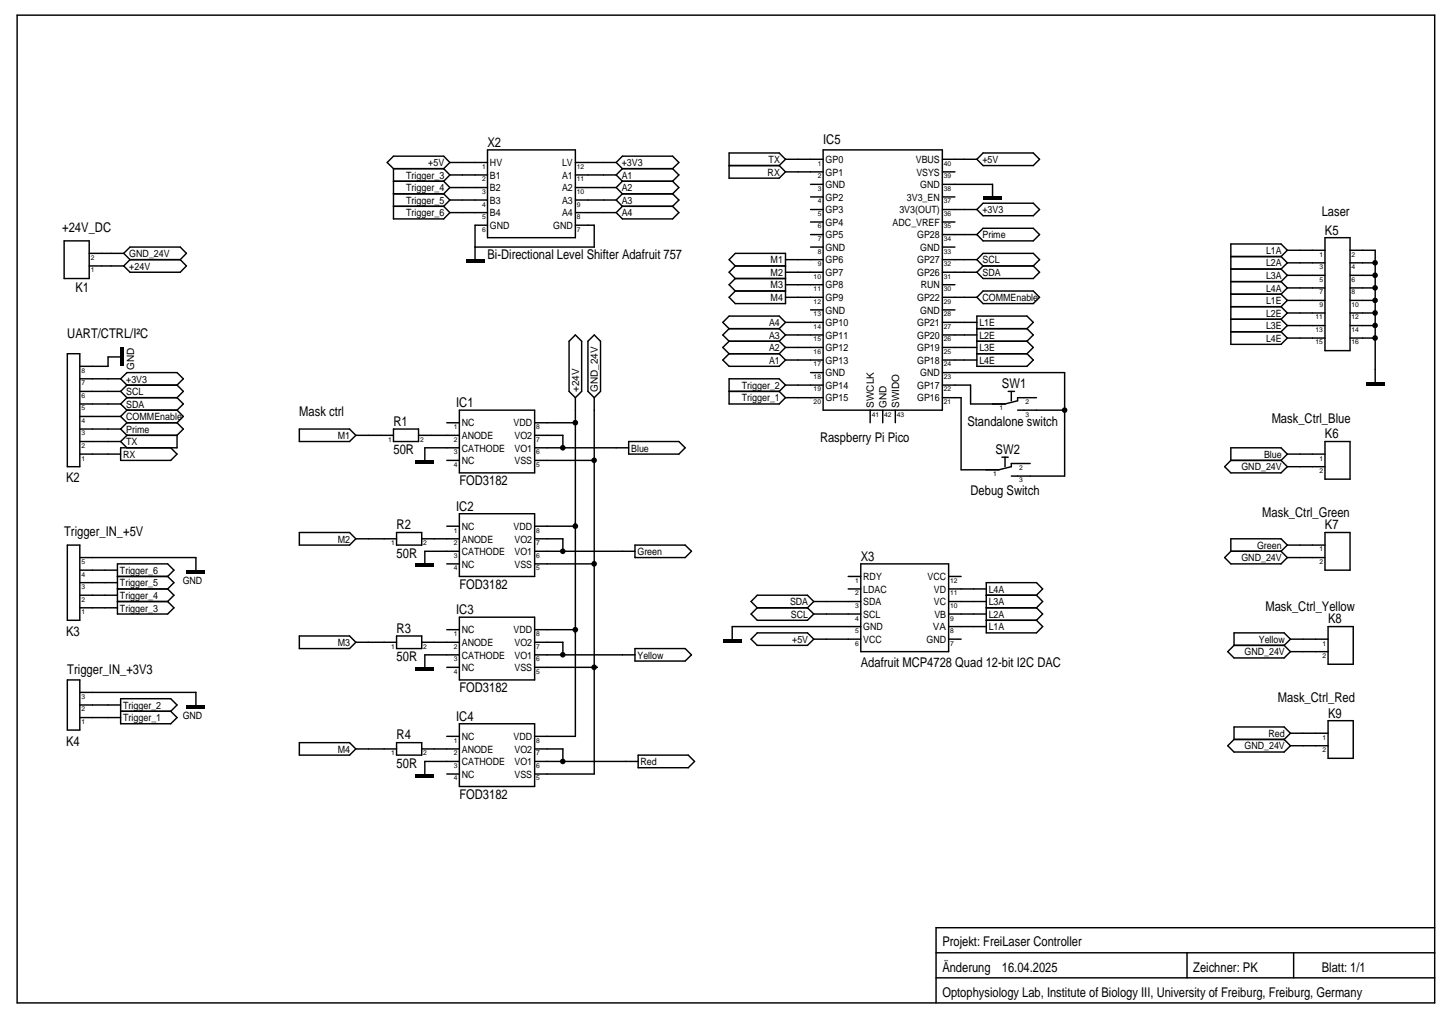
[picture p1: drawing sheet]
<svg xmlns="http://www.w3.org/2000/svg" width="297mm" height="210mm" viewBox="0 0 297 210" stroke-linecap="round" stroke-linejoin="round" font-family="sans-serif">
<g fill="none" stroke="#000" stroke-width=".3">
<path d="M3.5 3.1h291v202.7h-291zM80.8 34.6v10.3h10.3l1.3-1.3M80.8 39.8h10.3M80.8 37.2h10.3M80.8 34.6h10.3M91.1 39.8l1.3 1.2M91.1 37.2l1.3 1.3M91.1 34.6l1.3 1.3M92.4 38.5h7.7M92.4 35.9h7.7M92.4 33.3h7.7M92.4 33.3l-1.3-1.3h-10.3l-1.3 1.3 1.3 1.3"/>
<path d="M92.4 33.3l-1.3 1.3M92.4 38.5l-1.3 1.3M92.4 35.9l-1.3 1.3M100.1 30.8h18v18h-18zM118.1 38.5h8.4M118.1 35.9h8.4M118.1 33.3h8.4M126.5 38.5l1.3 1.3M126.5 35.9l1.3 1.3M126.5 33.3l1.3-1.3h10.3l1.3 1.3-1.3 1.3M126.5 33.3l1.3 1.3M127.8 39.8l-1.3 1.2"/>
<path d="M127.8 39.8h10.3M127.8 37.2l-1.3 1.3M127.8 37.2h10.3M127.8 34.6l-1.3 1.3M127.8 34.6h10.3M138.1 39.8l1.3 1.2-1.3 1.3M138.1 37.2l1.3 1.3-1.3 1.3M138.1 34.6l1.3 1.3-1.3 1.3M149.7 34h10.3M160 34l1.2 1.3M161.2 32.7h7.8M161.2 32.7l-1.2-1.3h-10.3v5.2h10.3l1.2-1.3"/>
<path d="M161.2 32.7l-1.2 1.3M161.2 35.3h7.8M166.4 37.8h2.6M169 30.8h24.4v53.4h-24.4zM193.4 32.7h7.1M193.4 35.3h2.6M193.4 37.8h10.4v2.6M201.8 31.4h10.3l1.3 1.3-1.3 1.3h-10.3l-1.3-1.3zM13.2 49.4h5.1v7.8h-5.1zM18.3 54.6h7.1M18.3 52h7.1M25.4 52l1.3-1.3h10.3l1.3 1.3-1.3 1.3"/>
<path d="M25.4 52l1.3 1.3M26.7 53.3h10.3M26.7 53.3l-1.3 1.3M37 53.3l1.3 1.3-1.3 1.3h-10.3l-1.3-1.3M80.8 42.3h10.3M91.1 42.3l1.3 1.3M92.4 43.6h7.7M92.4 41h7.7M92.4 41l-1.3 1.3M100.1 46.2h-2.6v7.1M118.1 43.6h8.4M118.1 41h8.4"/>
<path d="M118.1 46.2h3.9v4.5h-24.5M126.5 41l1.3 1.3M127.8 42.3l-1.3 1.3M127.8 42.3h10.3M138.1 42.3l1.3 1.3-1.3 1.3h-10.3l-1.3-1.3M150.9 54.6h10.3M150.9 54.6l-1.2-1.3 1.2-1.3h10.3v10.3h-10.3l-1.2-1.3 1.2-1.3M150.9 59.7h10.3M150.9 57.2h10.3M150.9 57.2l-1.2 1.2 1.2 1.3M150.9 54.6l-1.2 1.3 1.2 1.3M161.2 53.3h7.8"/>
<path d="M161.2 58.4h7.8M161.2 55.9h7.8M166.4 43h2.6M166.4 50.7h2.6M166.4 48.1h2.6M166.4 40.4h2.6M166.4 45.6h2.6M193.4 53.3h7.1M193.4 58.4h2.6M193.4 55.9h7.1M193.4 43h7.1M193.4 50.7h2.6"/>
<path d="M193.4 48.1h7.1M193.4 40.4h2.6M193.4 45.6h2.6M200.5 53.3l1.3-1.3h10.3l1.3 1.3-1.3 1.3M200.5 53.3l1.3 1.3M201.8 54.6h10.3M201.8 59.7h10.3l1.3 1.3-1.3 1.3h-10.3l-1.3-1.3zM201.8 54.6l-1.3 1.3M201.8 41.7h10.3l1.3 1.3-1.3 1.3h-10.3l-1.3-1.3zM201.8 46.8h10.3l1.3 1.3-1.3 1.3h-10.3l-1.3-1.3zM212.1 54.6l1.3 1.3-1.3 1.3h-10.3l-1.3-1.3M252.7 57.8h10.3"/>
<path d="M252.7 55.2h10.3M252.7 52.6h10.3M263 57.8l1.3 1.3M263 55.2l1.3 1.3M263 52.6l1.3 1.3M264.3 51.4l-1.3-1.3h-10.3v20.6h10.3l1.3-1.3M264.3 59.1h7.7M264.3 59.1l-1.3 1.3M264.3 56.5h7.7M264.3 56.5l-1.3 1.3M264.3 53.9h7.7M264.3 53.9l-1.3 1.3"/>
<path d="M264.3 51.4h7.7M264.3 51.4l-1.3 1.2M272 48.8h5.1v23.1h-5.1zM277.1 59.1h5.2M277.1 56.5h5.2M277.1 53.9h5.2M277.1 51.4h5.2v27M13.8 72.6h2.6v23.2h-2.6zM16.4 77.7h8.4M24.8 77.7l1.3-1.2h10.2l1.3 1.2-1.3 1.3M24.8 77.7l1.3 1.3M24.8 73.2h-2.6v2h-5.8"/>
<path d="M26.1 79h10.2M26.1 79l-1.3 1.3M36.3 79l1.3 1.3-1.3 1.3M118.1 68.7l1.3 1.3v10.3l-1.3 1.3-1.3-1.3v-10.3zM120.7 70l1.3-1.3 1.3 1.3v10.3l-1.3 1.3-1.3-1.3zM149.7 72.6l-1.3 1.3 1.3 1.3h10.3l1.2-1.3M149.7 72.6h10.3M149.7 70h10.3M149.7 67.4h10.3M149.7 70l-1.3 1.3 1.3 1.3M149.7 67.4l-1.3 1.3 1.3 1.3M160 70l1.2 1.3"/>
<path d="M160 72.6l1.2 1.3M160 67.4l1.2 1.3M161.2 79l-1.2-1.3h-10.3v5.2h10.3l1.2-1.3M161.2 79h7.8M161.2 61h7.8M161.2 73.9h7.8M161.2 71.3h7.8M161.2 68.7h7.8M161.2 66.1h7.8M161.2 66.1l-1.2-1.2h-10.3l-1.3 1.2 1.3 1.3M161.2 71.3l-1.2 1.3M161.2 68.7l-1.2 1.3"/>
<path d="M161.2 66.1l-1.2 1.3M161.2 79l-1.2 1.3M166.4 76.5h2.6M166.4 63.6h2.6M193.4 79h5.8v3.9h7.1l2.6-.7v-.6h3.9M193.4 76.5h25.1v21.2h-10.9M193.4 61h7.1M193.4 73.9h7.1M193.4 71.3h7.1M193.4 68.7h7.1M193.4 66.1h7.1M193.4 63.6h2.6"/>
<path d="M200.5 72.6h10.3M200.5 70h10.3M200.5 67.4h10.3M210.8 67.4l1.3-1.3-1.3-1.2h-10.3v10.3h10.3l1.3-1.3-1.3-1.3M210.8 70l1.3 1.3-1.3 1.3M210.8 67.4l1.3 1.3-1.3 1.3M252.7 68.1h10.3M252.7 65.5h10.3M252.7 62.9h10.3M252.7 60.4h10.3M263 68.1l1.3 1.3M263 65.5l1.3 1.3"/>
<path d="M263 62.9l1.3 1.3M263 60.4l1.3 1.2M264.3 69.4h7.7M264.3 66.8h7.7M264.3 66.8l-1.3 1.3M264.3 64.2h7.7M264.3 64.2l-1.3 1.3M264.3 61.6h7.7M264.3 61.6l-1.3 1.3M277.1 69.4h5.2M277.1 66.8h5.2M277.1 64.2h5.2"/>
<path d="M277.1 61.6h5.2M16.4 80.3h8.4M16.4 82.9h8.4M16.4 85.4h8.4M16.4 88h8.4M16.4 90.6h8.4M16.4 93.2h8.4M24.8 80.3l1.3 1.3M24.8 82.9l1.3 1.3M24.8 85.4l1.3 1.3M24.8 88l1.3 1.3M24.8 90.6l1.3 1.3"/>
<path d="M26.1 81.6h10.2M26.1 81.6l-1.3 1.3M26.1 84.2h10.2M26.1 89.3h10.2M26.1 84.2l-1.3 1.2M26.1 86.7h10.2M26.1 86.7l-1.3 1.3M26.1 89.3l-1.3 1.3M36.3 89.3v2.6h-11.5v2.6h10.3l1.2-1.3-1.2-1.3M36.3 81.6l1.3 1.3-1.3 1.3M36.3 84.2l1.3 1.2-1.3 1.3M36.3 86.7l1.3 1.3-1.3 1.3"/>
<path d="M61.4 88h10.4l1.2 1.3-1.2 1.3h-10.4zM73 89.3h7.8M80.8 88h5.1v2.6h-5.1zM85.9 89.3h8.4M91.7 94.5h2.6M91.7 86.7h2.6M94.3 84.2h15.4v12.8h-15.4zM94.3 91.9h-7.1v2.6M109.7 94.5h12.3M109.7 89.3h5.8v2.6M109.7 91.9h19.4M109.7 86.7h8.4"/>
<path d="M118.1 81.6v69.5h-8.4M122 81.6v77.2h-12.3M129.1 90.6h10.3l1.3 1.3-1.3 1.3h-10.3zM149.7 80.3h10.3M160 80.3l1.2 1.3M161.2 81.6h7.8M178.6 84.2v2.5M181.2 84.2v2.5M183.8 84.2v2.5M193.4 81.6h3.9v14.8h7.7l2.6-.6v-.7h3.9M205.7 93.8h1.3M206.3 93.8v2"/>
<path d="M207 80.3h1.3M207.6 80.3v1.9M208.9 84.2h9.6M252.7 94.5l-1.3 1.3 1.3 1.2h10.3l1.3-1.2M252.7 94.5h10.3M263 94.5l1.3 1.3M264.3 95.8h7.7M264.3 93.2h7.7M264.3 93.2l-1.3-1.3h-10.3v2.6M264.3 93.2l-1.3 1.3M272 90.6h5.1v7.7h-5.1zM13.8 111.8h2.6v15.5h-2.6z"/>
<path d="M16.4 114.4h23.8v2.6M16.4 119.5h7.7M16.4 117h7.7M24.1 118.3h10.3M34.4 118.3l1.3-1.3-1.3-1.3h-10.3v10.3h10.3l1.3-1.3-1.3-1.3M34.4 118.3l1.3 1.2-1.3 1.3M61.4 109.3h10.4l1.2 1.3-1.2 1.2h-10.4zM73 110.6h8.4M81.4 109.3h5.2v2.5h-5.2zM86.6 110.6h7.7M91.7 115.7h2.6M91.7 108h2.6"/>
<path d="M94.3 113.1h-7.1v2.6M94.3 105.4h15.4v12.9h-15.4zM109.7 113.1h20.6M109.7 115.7h12.3M109.7 110.6h5.8v2.5M109.7 108h8.4M130.3 111.8h10.4l1.2 1.3-1.2 1.3h-10.4zM174.1 118.3h2.6M176.7 115.7h18v18h-18zM194.7 118.3h2.6M252.7 113.1l-1.3 1.3 1.3 1.3h10.3l1.3-1.3M252.7 113.1h10.3"/>
<path d="M263 113.1l1.3 1.3M264.3 114.4h7.7M264.3 111.8l-1.3-1.2h-10.3v2.5M264.3 111.8h7.7M264.3 111.8l-1.3 1.3M272 109.3h5.1v7.7h-5.1zM13.8 139.5h2.6v10.3h-2.6zM16.4 124.7h7.7M16.4 122.1h7.7M24.1 120.8h10.3M24.1 123.4h10.3M34.4 120.8l1.3 1.3-1.3 1.3"/>
<path d="M61.4 130.5h10.4l1.2 1.3-1.2 1.3h-10.4zM73 131.8h8.4M81.4 130.5h5.2v2.6h-5.2zM86.6 131.8h7.7M91.7 129.2h2.6M91.7 136.9h2.6M94.3 134.4h-7.1v2.5M94.3 126.6h15.4v12.9h-15.4zM109.7 131.8h5.8v2.6M109.7 134.4h20.6M109.7 129.2h8.4M109.7 136.9h12.9"/>
<path d="M130.3 133.1h10.4l1.2 1.3-1.2 1.2h-10.4zM155.4 129.9h10.4l1.2 1.2-1.2 1.3h-10.4l-1.2-1.3zM155.4 124.7l-1.2 1.3 1.2 1.3h10.4l1.2-1.3M155.4 124.7h10.4M165.8 124.7l1.2 1.3M167 126h9.7M167 123.4l-1.2-1.3h-10.4l-1.2 1.3 1.2 1.3M167 123.4h9.7M167 123.4l-1.2 1.3M167 131.1h9.7M174.1 120.8h2.6M176.7 128.6h-26.4v2.5"/>
<path d="M194.7 126h7.8M194.7 120.8h7.8M194.7 123.4h7.8M194.7 128.6h7.8M194.7 131.1h2.6M202.5 124.7h10.3M202.5 127.3h10.3M202.5 122.1h10.3M212.8 122.1l1.2-1.3-1.2-1.3h-10.3v10.4h10.3l1.2-1.3-1.2-1.3M212.8 122.1l1.2 1.3-1.2 1.3M212.8 124.7l1.2 1.3-1.2 1.3M253.3 132.4l-1.3 1.3 1.3 1.3h10.3l1.3-1.3"/>
<path d="M253.3 132.4h10.3M263.6 132.4l1.3 1.3M264.9 133.7h7.7M264.9 131.1l-1.3-1.2h-10.3v2.5M264.9 131.1h7.7M264.9 131.1l-1.3 1.3M272.6 128.6h5.2v7.7h-5.2zM16.4 142.1h23.8v2.6M16.4 144.7h8.4M16.4 147.2h8.4M24.8 143.4h10.3l1.2 1.3-1.2 1.2 1.2 1.3-1.2 1.3h-10.3zM24.8 145.9h10.3"/>
<path d="M61.4 152.4h10.4l1.2 1.3-1.2 1.2h-10.4zM73 153.7h8.4M81.4 152.4h5.2v2.5h-5.2zM86.6 153.7h7.7M91.7 151.1h2.6M91.7 158.8h2.6M94.3 156.2h-7.1v2.6M94.3 148.5h15.4v12.9h-15.4zM109.7 153.7h5.8v2.5M109.7 156.2h21.3M131 154.9h10.3l1.3 1.3-1.3 1.3h-10.3zM253.3 151.7l-1.3 1.3 1.3 1.3h10.3l1.3-1.3"/>
<path d="M253.3 151.7h10.3M263.6 151.7l1.3 1.3M264.9 153h7.7M264.9 150.5h7.7M264.9 150.5l-1.3 1.2M264.9 150.5l-1.3-1.3h-10.3v2.5M272.6 147.9h5.2v7.7h-5.2zM192.2 195.5h102.3M243.7 195.5v5.1M265.6 195.5v5.1M294.5 190.4h-102.3v15.4M192.2 200.6h102.3"/>
</g>
<g fill="#000">
<path d="M95.6 53.3h3.8v.6h-3.8zM201.8 40.4h3.9v.6h-3.9zM24.8 71.3h.6v3.9h-.6zM280.4 78.4h3.8v.6h-3.8zM85.3 94.5h3.8v.6h-3.8zM38.3 117h3.8v.6h-3.8zM85.3 115.7h3.8v.6h-3.8zM85.3 136.9h3.8v.7h-3.8zM148.4 131.1h3.8v.7h-3.8zM38.3 144.7h3.8v.6h-3.8zM85.3 158.8h3.8v.6h-3.8z"/>
<circle cx="282.3" cy="59.1" r=".57"/>
<circle cx="282.3" cy="53.9" r=".57"/>
<circle cx="282.3" cy="56.5" r=".58"/>
<circle cx="282.3" cy="61.6" r=".57"/>
<circle cx="282.3" cy="66.8" r=".57"/>
<circle cx="282.3" cy="69.4" r=".58"/>
<circle cx="282.3" cy="64.2" r=".58"/>
<circle cx="115.5" cy="91.9" r=".58"/>
<circle cx="118.1" cy="86.7" r=".58"/>
<circle cx="122" cy="94.4" r=".57"/>
<circle cx="218.5" cy="84.2" r=".57"/>
<circle cx="115.5" cy="113.1" r=".57"/>
<circle cx="118.1" cy="108" r=".58"/>
<circle cx="122" cy="115.7" r=".58"/>
<circle cx="115.5" cy="134.3" r=".57"/>
<circle cx="118.1" cy="129.2" r=".58"/>
<circle cx="122" cy="136.9" r=".58"/>
<circle cx="115.5" cy="156.2" r=".57"/>
</g>
<g font-size="2.8">
<text x="169" y="29.5">IC5</text>
<text x="100.1" y="30.2">X2</text>
<text x="12.8" y="47.6">+24V_DC</text>
<text x="271.3" y="44.3">Laser</text>
<text x="100.1" y="53.2">Bi-Directional Level Shifter Adafruit 757</text>
<text x="272" y="48.1">K5</text>
<text x="15.5" y="59.8">K1</text>
<text x="13.8" y="69.4">UART/CTRL/I²C</text>
<text x="93.6" y="83.5">IC1</text>
<text x="205.7" y="79.7">SW1</text>
<text x="61.4" y="85.4">Mask ctrl</text>
<text x="80.8" y="87.4">R1</text>
<text x="198.6" y="87.4">Standalone switch</text>
<text x="261" y="86.7">Mask_Ctrl_Blue</text>
<text x="272" y="90">K6</text>
<text x="80.8" y="93.2">50R</text>
<text x="168.3" y="90.6">Raspberry Pi Pico</text>
<text x="204.4" y="93.2">SW2</text>
<text x="13.6" y="98.9">K2</text>
<text x="94.3" y="99.6">FOD3182</text>
<text x="199.2" y="101.6">Debug Switch</text>
<text x="93.6" y="104.8">IC2</text>
<text x="259.1" y="106">Mask_Ctrl_Green</text>
<text x="13.2" y="109.9">Trigger_IN_+5V</text>
<text x="81.4" y="108.6">R2</text>
<text x="272" y="108.6">K7</text>
<text x="81.4" y="114.4">50R</text>
<text x="176.7" y="115.2">X3</text>
<text x="93.6" y="126">IC3</text>
<text x="94.3" y="120.8">FOD3182</text>
<text x="259.8" y="125.3">Mask_Ctrl_Yellow</text>
<text x="13.6" y="130.5">K3</text>
<text x="81.4" y="129.9">R3</text>
<text x="272.6" y="127.9">K8</text>
<text x="81.4" y="135.6">50R</text>
<text x="176.7" y="136.9">Adafruit MCP4728 Quad 12-bit I2C DAC</text>
<text x="13.8" y="138.2">Trigger_IN_+3V3</text>
<text x="94.3" y="142.1">FOD3182</text>
<text x="93.6" y="147.9">IC4</text>
<text x="262.3" y="144">Mask_Ctrl_Red</text>
<text x="272.6" y="147.2">K9</text>
<text x="13.6" y="153">K4</text>
<text x="81.4" y="151.7">R4</text>
<text x="81.4" y="157.5">50R</text>
<text x="94.3" y="164">FOD3182</text>
<text x="193.4" y="194.2">Projekt: FreiLaser Controller</text>
<text x="193.4" y="199.3">Änderung</text>
<text x="205.7" y="199.3">16.04.2025</text>
<text x="244.9" y="199.3">Zeichner: PK</text>
<text x="271.3" y="199.3">Blatt: 1/1</text>
<text x="193.4" y="204.5">Optophysiology Lab, Institute of Biology III, University of Freiburg, Freiburg, Germany</text>
</g>
<g font-size="2.1">
<text x="87.9" y="34.1">+5V</text>
<text x="100.6" y="34.1">HV</text>
<text x="115.4" y="34.1">LV</text>
<text x="127.6" y="34.1">+3V3</text>
<text x="157.8" y="33.4">TX</text>
<text x="169.5" y="33.4">GP0</text>
<text x="188" y="33.4">VBUS</text>
<text x="201.7" y="33.4">+5V</text>
<text x="83.4" y="41.8">Trigger_5</text>
<text x="83.4" y="39.2">Trigger_4</text>
<text x="83.4" y="36.7">Trigger_3</text>
<text x="100.6" y="36.7">B1</text>
<text x="100.6" y="39.2">B2</text>
<text x="100.6" y="41.8">B3</text>
<text x="115.4" y="36.7">A1</text>
<text x="115.4" y="39.2">A2</text>
<text x="115.4" y="41.8">A3</text>
<text x="127.6" y="41.8">A3</text>
<text x="127.6" y="39.2">A2</text>
<text x="127.6" y="36.7">A1</text>
<text x="157.6" y="36">RX</text>
<text x="169.5" y="41.2">GP2</text>
<text x="169.5" y="38.6">GND</text>
<text x="169.5" y="36">GP1</text>
<text x="186.2" y="41.2">3V3_EN</text>
<text x="188.1" y="36">VSYS</text>
<text x="188.9" y="38.6">GND</text>
<text x="83.4" y="44.4">Trigger_6</text>
<text x="100.6" y="44.4">B4</text>
<text x="100.6" y="47">GND</text>
<text x="113.6" y="47">GND</text>
<text x="115.4" y="44.4">A4</text>
<text x="127.6" y="44.4">A4</text>
<text x="169.5" y="46.3">GP4</text>
<text x="169.5" y="43.8">GP3</text>
<text x="183.2" y="46.3">ADC_VREF</text>
<text x="184.6" y="43.8">3V3(OUT)</text>
<text x="201.7" y="43.8">+3V3</text>
<text x="26.5" y="52.7">GND_24V</text>
<text x="169.5" y="51.5">GND</text>
<text x="169.5" y="48.9">GP5</text>
<text x="188.3" y="48.9">GP28</text>
<text x="188.9" y="51.5">GND</text>
<text x="201.7" y="48.9">Prime</text>
<text x="259.9" y="52.1">L1A</text>
<text x="26.5" y="55.3">+24V</text>
<text x="158.2" y="59.2">M3</text>
<text x="158.2" y="56.6">M2</text>
<text x="158.2" y="54">M1</text>
<text x="169.5" y="59.2">GP8</text>
<text x="169.5" y="56.6">GP7</text>
<text x="169.5" y="54">GP6</text>
<text x="188.3" y="54">GP27</text>
<text x="188.3" y="56.6">GP26</text>
<text x="189" y="59.2">RUN</text>
<text x="201.7" y="54">SCL</text>
<text x="201.7" y="56.6">SDA</text>
<text x="259.9" y="59.8">L4A</text>
<text x="259.9" y="57.3">L3A</text>
<text x="259.9" y="54.7">L2A</text>
<text x="158.2" y="61.8">M4</text>
<text x="169.5" y="64.3">GND</text>
<text x="169.5" y="61.8">GP9</text>
<text x="188.3" y="61.8">GP22</text>
<text x="188.9" y="64.3">GND</text>
<text x="201.7" y="61.8">COMMEnable</text>
<text x="259.9" y="65">L2E</text>
<text x="259.9" y="62.4">L1E</text>
<text x="157.9" y="69.5">A3</text>
<text x="157.9" y="66.9">A4</text>
<text x="169.5" y="69.5">GP11</text>
<text x="169.5" y="66.9">GP10</text>
<text x="188.3" y="66.9">GP21</text>
<text x="188.3" y="69.5">GP20</text>
<text x="201" y="69.5">L2E</text>
<text x="201" y="66.9">L1E</text>
<text x="259.9" y="70.1">L4E</text>
<text x="259.9" y="67.5">L3E</text>
<text x="27.5" y="75.9" transform="rotate(-90 27.5 75.9)">GND</text>
<text x="157.9" y="72.1">A2</text>
<text x="157.9" y="74.6">A1</text>
<text x="169.5" y="77.2">GND</text>
<text x="169.5" y="74.6">GP13</text>
<text x="169.5" y="72.1">GP12</text>
<text x="188.3" y="72.1">GP19</text>
<text x="188.3" y="74.6">GP18</text>
<text x="188.9" y="77.2">GND</text>
<text x="201" y="74.6">L4E</text>
<text x="201" y="72.1">L3E</text>
<text x="25.9" y="78.5">+3V3</text>
<text x="25.9" y="81.1">SCL</text>
<text x="25.9" y="83.6">SDA</text>
<text x="118.9" y="80.4" transform="rotate(-90 118.9 80.4)">+24V</text>
<text x="122.7" y="80.4" transform="rotate(-90 122.7 80.4)">GND_24V</text>
<text x="152.3" y="79.8">Trigger_2</text>
<text x="152.3" y="82.4">Trigger_1</text>
<text x="169.5" y="82.4">GP15</text>
<text x="169.5" y="79.8">GP14</text>
<text x="179.4" y="83.7" transform="rotate(-90 179.4 83.7)">SWCLK</text>
<text x="182" y="83.7" transform="rotate(-90 182 83.7)">GND</text>
<text x="184.6" y="83.7" transform="rotate(-90 184.6 83.7)">SWIDO</text>
<text x="188.3" y="79.8">GP17</text>
<text x="188.3" y="82.4">GP16</text>
<text x="25.9" y="86.2">COMMEnable</text>
<text x="25.9" y="88.8">Prime</text>
<text x="94.8" y="87.5">NC</text>
<text x="105.4" y="87.5">VDD</text>
<text x="25.3" y="93.9">RX</text>
<text x="25.9" y="91.4">TX</text>
<text x="69.4" y="90.1">M1</text>
<text x="94.8" y="95.2">NC</text>
<text x="94.8" y="92.6">CATHODE</text>
<text x="94.8" y="90.1">ANODE</text>
<text x="105.6" y="90.1">VO2</text>
<text x="105.6" y="92.6">VO1</text>
<text x="105.6" y="95.2">VSS</text>
<text x="129.6" y="92.6">Blue</text>
<text x="259.5" y="93.9">Blue</text>
<text x="254.8" y="96.5">GND_24V</text>
<text x="69.4" y="111.3">M2</text>
<text x="94.8" y="113.9">CATHODE</text>
<text x="94.8" y="111.3">ANODE</text>
<text x="94.8" y="108.7">NC</text>
<text x="105.4" y="108.7">VDD</text>
<text x="105.6" y="111.3">VO2</text>
<text x="105.6" y="113.9">VO1</text>
<text x="130.9" y="113.9">Green</text>
<text x="258" y="112.6">Green</text>
<text x="24.6" y="117.8">Trigger_6</text>
<text x="37.5" y="119.8">GND</text>
<text x="94.8" y="116.5">NC</text>
<text x="105.6" y="116.5">VSS</text>
<text x="177.2" y="119">RDY</text>
<text x="190.4" y="119">VCC</text>
<text x="254.8" y="115.2">GND_24V</text>
<text x="24.6" y="120.3">Trigger_5</text>
<text x="24.6" y="122.9">Trigger_4</text>
<text x="24.6" y="125.5">Trigger_3</text>
<text x="162.2" y="124.2">SDA</text>
<text x="177.2" y="121.6">LDAC</text>
<text x="177.2" y="124.2">SDA</text>
<text x="191.7" y="121.6">VD</text>
<text x="191.7" y="124.2">VC</text>
<text x="203" y="121.6">L4A</text>
<text x="203" y="124.2">L3A</text>
<text x="94.8" y="130">NC</text>
<text x="105.4" y="130">VDD</text>
<text x="162.4" y="126.7">SCL</text>
<text x="162.6" y="131.9">+5V</text>
<text x="177.2" y="126.7">SCL</text>
<text x="177.2" y="129.3">GND</text>
<text x="177.2" y="131.9">VCC</text>
<text x="190.2" y="131.9">GND</text>
<text x="191.5" y="129.3">VA</text>
<text x="191.8" y="126.7">VB</text>
<text x="203" y="126.7">L2A</text>
<text x="203" y="129.3">L1A</text>
<text x="258.4" y="131.9">Yellow</text>
<text x="69.4" y="132.5">M3</text>
<text x="94.8" y="137.7">NC</text>
<text x="94.8" y="135.1">CATHODE</text>
<text x="94.8" y="132.5">ANODE</text>
<text x="105.6" y="132.5">VO2</text>
<text x="105.6" y="135.1">VO1</text>
<text x="105.6" y="137.7">VSS</text>
<text x="130.9" y="135.1">Yellow</text>
<text x="255.5" y="134.5">GND_24V</text>
<text x="25.3" y="145.4">Trigger_2</text>
<text x="25.3" y="148">Trigger_1</text>
<text x="37.5" y="147.4">GND</text>
<text x="69.4" y="154.4">M4</text>
<text x="94.8" y="154.4">ANODE</text>
<text x="94.8" y="151.8">NC</text>
<text x="105.4" y="151.8">VDD</text>
<text x="105.6" y="154.4">VO2</text>
<text x="255.5" y="153.8">GND_24V</text>
<text x="260.4" y="151.2">Red</text>
<text x="94.8" y="159.6">NC</text>
<text x="94.8" y="157">CATHODE</text>
<text x="105.6" y="157">VO1</text>
<text x="105.6" y="159.6">VSS</text>
<text x="131.5" y="157">Red</text>
</g>
<g font-size="1.4">
<text x="99" y="34.6">1</text>
<text x="118.4" y="34.6">12</text>
<text x="167.9" y="34">1</text>
<text x="193.7" y="34">40</text>
<text x="99" y="37.2">2</text>
<text x="99" y="39.8">3</text>
<text x="118.4" y="37.2">11</text>
<text x="118.4" y="39.8">10</text>
<text x="167.9" y="41.7">4</text>
<text x="167.9" y="39.2">3</text>
<text x="167.9" y="36.6">2</text>
<text x="193.7" y="36.6">39</text>
<text x="193.7" y="39.2">38</text>
<text x="193.7" y="41.7">37</text>
<text x="99" y="42.4">4</text>
<text x="99" y="44.9">5</text>
<text x="99" y="47.5">6</text>
<text x="118.4" y="42.4">9</text>
<text x="118.4" y="44.9">8</text>
<text x="118.4" y="47.5">7</text>
<text x="167.9" y="46.9">6</text>
<text x="167.9" y="44.3">5</text>
<text x="193.7" y="44.3">36</text>
<text x="193.7" y="46.9">35</text>
<text x="18.6" y="53.3">2</text>
<text x="167.9" y="52">8</text>
<text x="167.9" y="49.4">7</text>
<text x="193.7" y="49.4">34</text>
<text x="193.7" y="52">33</text>
<text x="270.9" y="52.7">1</text>
<text x="277.5" y="52.7">2</text>
<text x="18.6" y="55.9">1</text>
<text x="167" y="59.8">11</text>
<text x="167" y="57.2">10</text>
<text x="167.9" y="54.6">9</text>
<text x="193.7" y="54.6">32</text>
<text x="193.7" y="57.2">31</text>
<text x="193.7" y="59.8">30</text>
<text x="270.9" y="57.8">5</text>
<text x="270.9" y="55.2">3</text>
<text x="277.5" y="57.8">6</text>
<text x="277.5" y="55.2">4</text>
<text x="167" y="64.9">13</text>
<text x="167" y="62.3">12</text>
<text x="193.7" y="62.3">29</text>
<text x="193.7" y="64.9">28</text>
<text x="270" y="65.5">11</text>
<text x="270.9" y="63">9</text>
<text x="270.9" y="60.4">7</text>
<text x="277.5" y="65.5">12</text>
<text x="277.5" y="63">10</text>
<text x="277.5" y="60.4">8</text>
<text x="167" y="70">15</text>
<text x="167" y="67.5">14</text>
<text x="193.7" y="67.5">27</text>
<text x="193.7" y="70">26</text>
<text x="270" y="70.7">15</text>
<text x="270" y="68.1">13</text>
<text x="277.5" y="70.7">16</text>
<text x="277.5" y="68.1">14</text>
<text x="16.7" y="76.5">8</text>
<text x="167" y="77.8">18</text>
<text x="167" y="75.2">17</text>
<text x="167" y="72.6">16</text>
<text x="193.7" y="72.6">25</text>
<text x="193.7" y="75.2">24</text>
<text x="193.7" y="77.8">23</text>
<text x="16.7" y="79.1">7</text>
<text x="16.7" y="81.6">6</text>
<text x="167" y="82.9">20</text>
<text x="167" y="80.3">19</text>
<text x="193.7" y="80.3">22</text>
<text x="193.7" y="82.9">21</text>
<text x="210.5" y="82.9">2</text>
<text x="16.7" y="84.2">5</text>
<text x="16.7" y="86.8">4</text>
<text x="16.7" y="89.3">3</text>
<text x="93.2" y="88.1">1</text>
<text x="110" y="88.1">8</text>
<text x="178.9" y="85.5">41</text>
<text x="181.5" y="85.5">42</text>
<text x="184.1" y="85.5">43</text>
<text x="205.2" y="84.2">1</text>
<text x="210.5" y="85.5">3</text>
<text x="16.7" y="91.9">2</text>
<text x="16.7" y="94.5">1</text>
<text x="79.7" y="90.6">1</text>
<text x="86.2" y="90.6">2</text>
<text x="93.2" y="95.8">4</text>
<text x="93.2" y="93.2">3</text>
<text x="93.2" y="90.6">2</text>
<text x="110" y="90.6">7</text>
<text x="110" y="93.2">6</text>
<text x="110" y="95.8">5</text>
<text x="270.9" y="94.5">1</text>
<text x="203.9" y="97.7">1</text>
<text x="209.2" y="99">3</text>
<text x="209.2" y="96.4">2</text>
<text x="270.9" y="97.1">2</text>
<text x="80.3" y="111.9">1</text>
<text x="86.9" y="111.9">2</text>
<text x="93.2" y="111.9">2</text>
<text x="93.2" y="109.3">1</text>
<text x="110" y="109.3">8</text>
<text x="110" y="111.9">7</text>
<text x="270.9" y="113.2">1</text>
<text x="16.7" y="115.7">5</text>
<text x="16.7" y="118.3">4</text>
<text x="93.2" y="117">4</text>
<text x="93.2" y="114.4">3</text>
<text x="110" y="114.4">6</text>
<text x="110" y="117">5</text>
<text x="175.6" y="119.6">1</text>
<text x="195" y="119.6">12</text>
<text x="270.9" y="115.7">2</text>
<text x="16.7" y="120.9">3</text>
<text x="16.7" y="123.4">2</text>
<text x="175.6" y="122.2">2</text>
<text x="175.6" y="124.7">3</text>
<text x="195" y="122.2">11</text>
<text x="195" y="124.7">10</text>
<text x="16.7" y="126">1</text>
<text x="93.2" y="130.5">1</text>
<text x="110" y="130.5">8</text>
<text x="175.6" y="127.3">4</text>
<text x="175.6" y="129.9">5</text>
<text x="195" y="127.3">9</text>
<text x="195" y="129.9">8</text>
<text x="80.3" y="133.1">1</text>
<text x="86.9" y="133.1">2</text>
<text x="93.2" y="135.7">3</text>
<text x="93.2" y="133.1">2</text>
<text x="110" y="133.1">7</text>
<text x="110" y="135.7">6</text>
<text x="175.6" y="132.5">6</text>
<text x="195" y="132.5">7</text>
<text x="271.5" y="132.5">1</text>
<text x="271.5" y="135">2</text>
<text x="16.7" y="143.4">3</text>
<text x="93.2" y="138.2">4</text>
<text x="110" y="138.2">5</text>
<text x="16.7" y="146">2</text>
<text x="16.7" y="148.5">1</text>
<text x="80.3" y="155">1</text>
<text x="86.9" y="155">2</text>
<text x="93.2" y="155">2</text>
<text x="93.2" y="152.4">1</text>
<text x="110" y="152.4">8</text>
<text x="110" y="155">7</text>
<text x="271.5" y="151.8">1</text>
<text x="271.5" y="154.3">2</text>
<text x="93.2" y="160.1">4</text>
<text x="93.2" y="157.5">3</text>
<text x="110" y="157.5">6</text>
<text x="110" y="160.1">5</text>
</g>
</svg>
